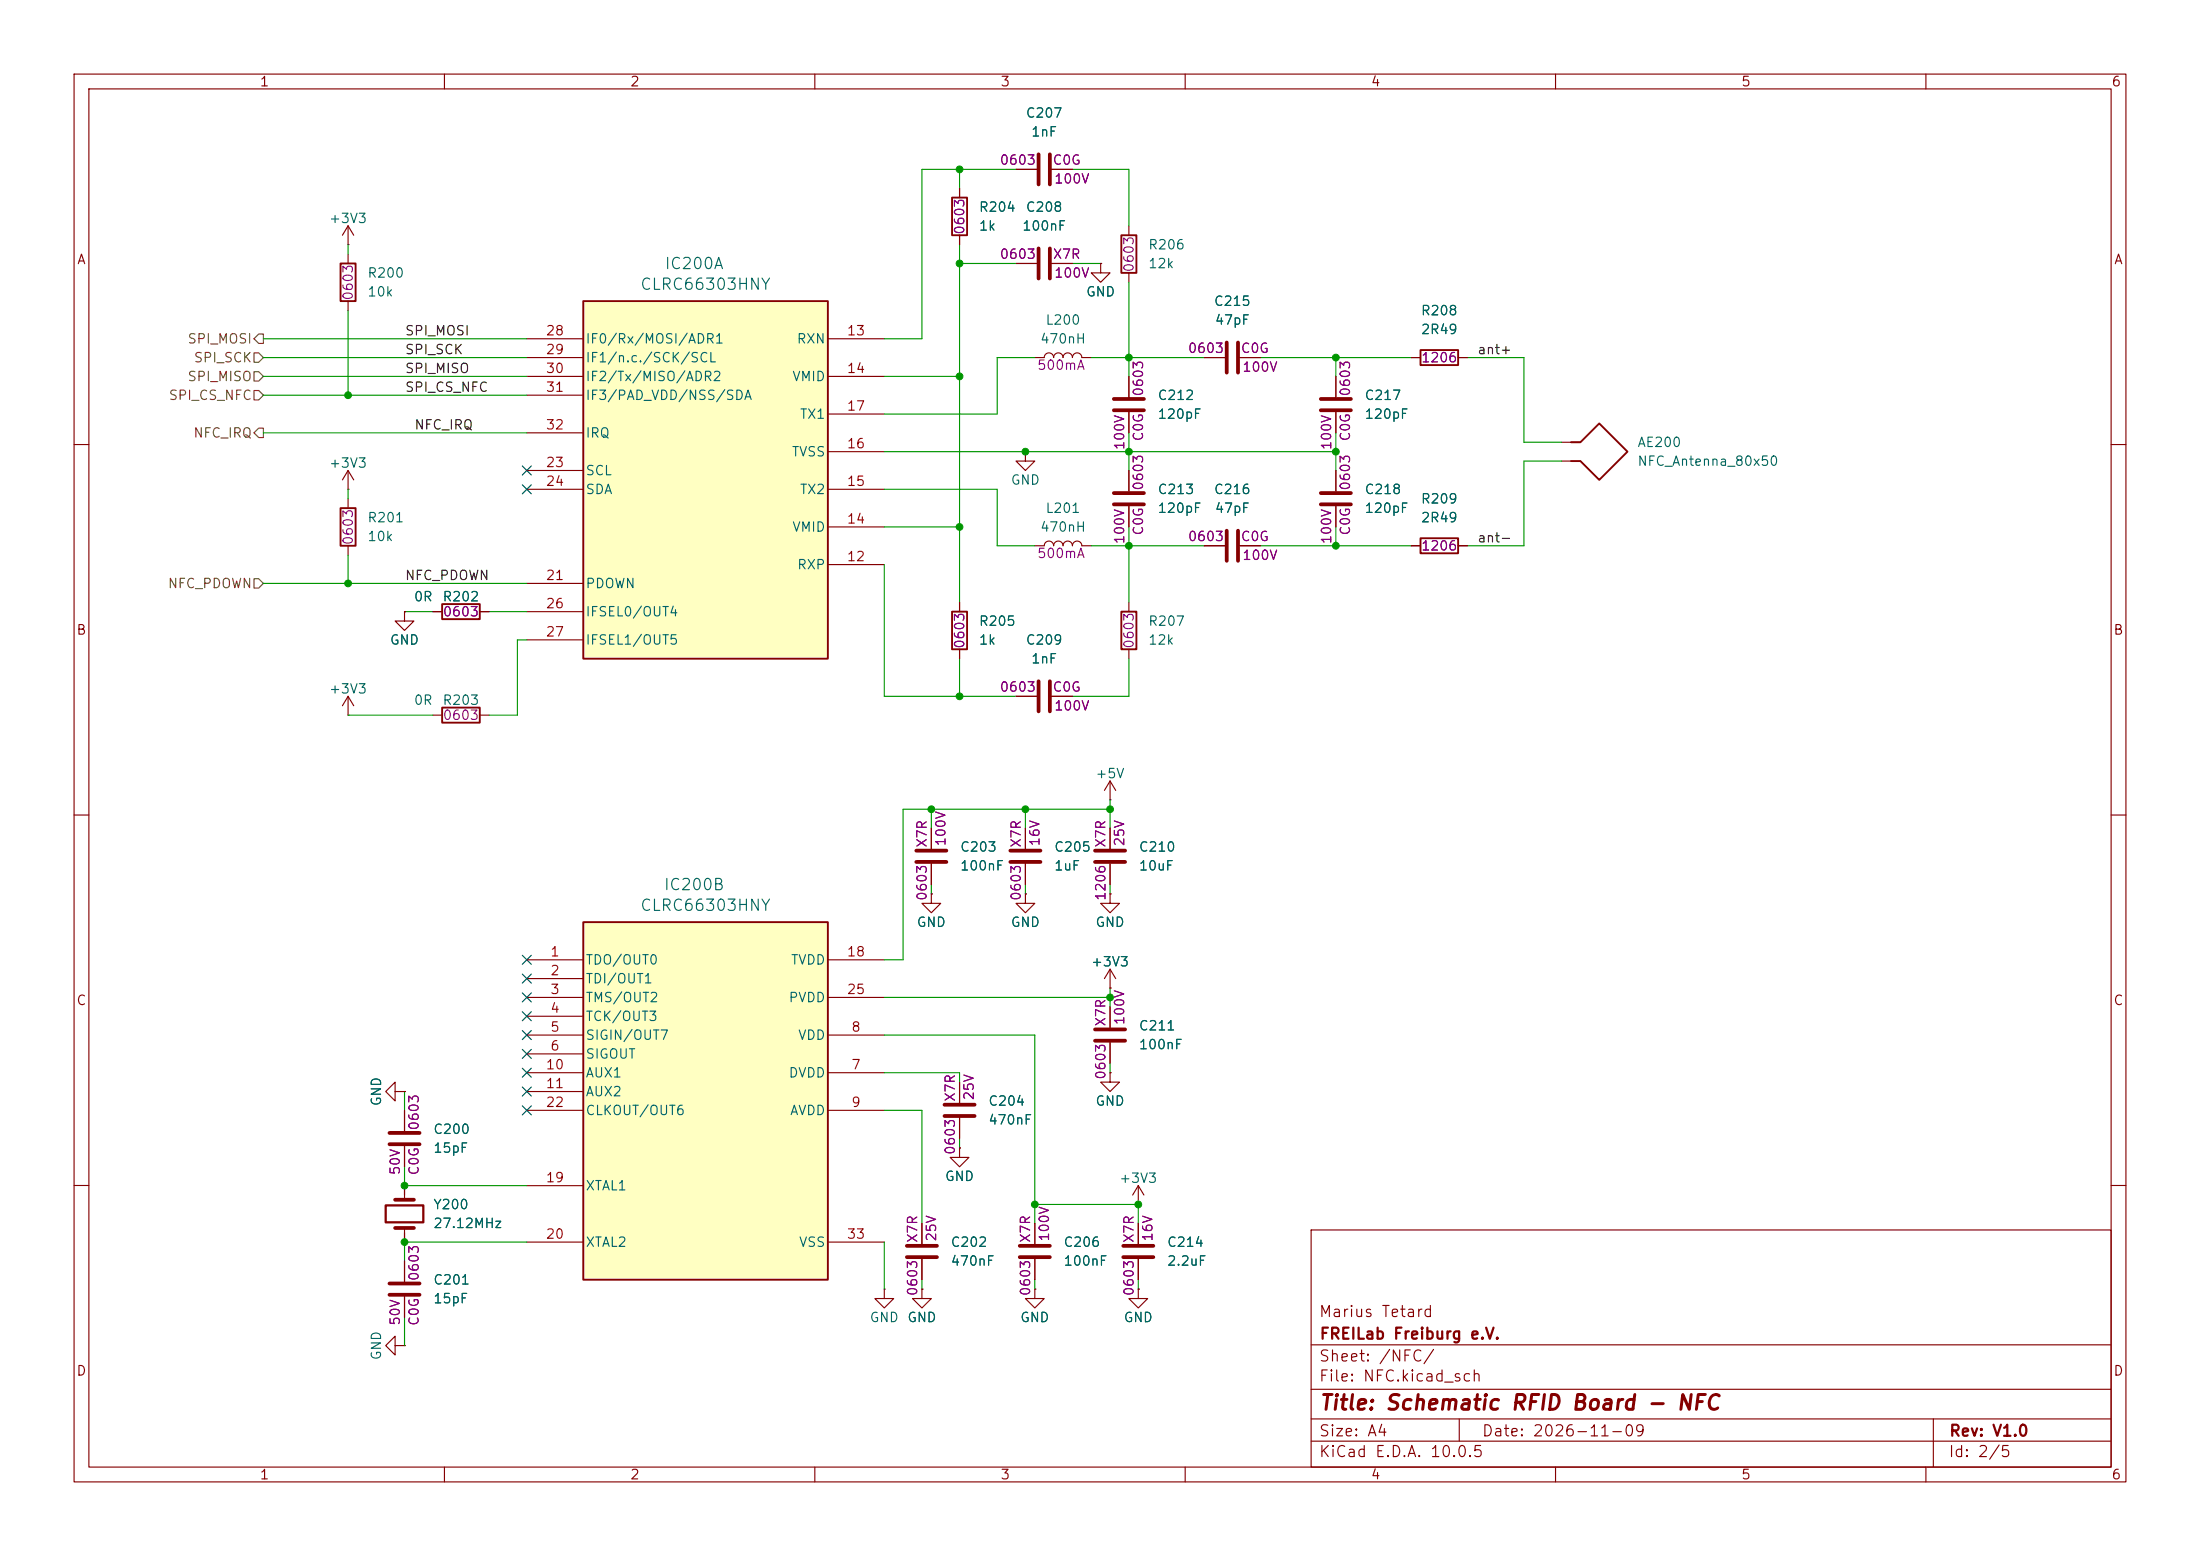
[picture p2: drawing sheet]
<svg xmlns="http://www.w3.org/2000/svg" width="297mm" height="210mm" viewBox="0 0 297 210" stroke-linecap="round" stroke-linejoin="round" font-family="sans-serif">
<g fill="none" stroke="#840000" stroke-width=".15">
<path d="M10 10h277v190h-277zM12 12h273v186h-273zM60 10v2M110 10v2M160 10v2M210 10v2M260 10v2M10 60h2M285 60h2M58.4 96.5h1.3M64.8 96.5h1.2M10 110h2"/>
<path d="M285 110h2M53.3 147.3v-1.2l-1.2 1.2 1.2 1.3v-1.3h1.3M54.6 147.3h.1M54.6 149.9v2.8M54.6 154.7v2.8M10 160h2M54.6 170.2v2.8M54.6 175v2.8M177 166h108v32h-108zM285 160h2M60 198v2M110 198v2"/>
<path d="M160 198v2M177 194.5h108M177 191.5h108M177 187.5h108M177 181.5h108M197 191.5v3M210 198v2M260 198v2M261 191.5v6.5"/>
</g>
<path d="M59.7 95.5h5.1v2h-5.1z" fill="none" stroke="#840000" stroke-width=".25"/>
<path d="M52.6 152.9h4M52.6 154.4h4M52.6 173.2h4M52.6 174.8h4" fill="none" stroke="#840000" stroke-width=".51"/>
<path d="M78.7 124.5h33.1v48.2h-33.1z" fill="#ffffc2"/>
<path d="M78.7 124.5h33.1v48.2h-33.1z" fill="none" stroke="#840000" stroke-width=".25"/>
<g fill="none" stroke="#840000" stroke-width=".15">
<path d="M139.7 73.7h1.3a.64 .64 0 0 1 .6-.7 .64 .64 0 0 1 .6 .7 .64 .64 0 0 1 .7-.7 .64 .64 0 0 1 .6 .7 .64 .64 0 0 1 .6-.7 .64 .64 0 0 1 .7 .7 .64 .64 0 0 1 .6-.7 .64 .64 0 0 1 .6 .7h1.3M71.1 129.5h7.6M71.1 132.1h7.6M71.1 134.6h7.6M71.1 137.2h7.6M71.1 139.7h7.6M111.8 129.5h7.6M111.8 134.6h7.6M111.8 139.7h7.6M71.1 142.2h7.6M71.1 144.8h7.6M71.1 149.9h7.6"/>
<path d="M71.1 147.3h7.6M111.8 144.8h7.6M111.8 149.9h7.6M129.5 154.9v1.3h1.3l-1.3 1.3-1.2-1.3h1.2M129.5 154.9h.1M129.5 146.1v2.7M129.5 150.9v2.8M149.9 144.8v1.3h1.2l-1.2 1.2-1.3-1.2h1.3M149.9 144.8h.1M54.6 160v1.9M54.6 165.7v1.9M71.1 160h7.6"/>
<path d="M71.1 167.6h7.6M111.8 167.6h7.6M119.4 174v1.3h1.2l-1.2 1.2-1.3-1.2h1.3M119.4 174h.1M124.5 174v1.3h1.2l-1.2 1.2-1.3-1.2h1.3M124.5 174h.1M124.5 165.1v2.8M124.5 169.9v2.8M153.7 174v1.3h1.2l-1.2 1.2-1.3-1.2h1.3M153.7 174h.1M153.7 162.6h.1M153.7 160v2.6"/>
<path d="M153.7 165.1v2.8M153.7 169.9v2.8M153.7 160l-.8 1.3M153.7 160l.7 1.3"/>
</g>
<path d="M127.5 150.6h4.1M127.5 149.1h4.1M53.3 161.9h2.6M53.3 165.7h2.6M122.4 169.7h4.1M122.4 168.1h4.1M151.6 169.7h4.1M151.6 168.1h4.1" fill="none" stroke="#840000" stroke-width=".51"/>
<path d="M52.1 162.7h5v2.3h-5z" fill="none" stroke="#840000" stroke-width=".3"/>
<path d="M78.7 40.6h33.1v48.3h-33.1z" fill="#ffffc2"/>
<path d="M46 35.6h2v5h-2zM128.5 26.7h2.1v5.1h-2.1zM151.4 31.8h2v5h-2zM78.7 40.6h33.1v48.3h-33.1zM191.8 47.2h5v2.1h-5zM212.1 59.7h1.3l2.5-2.5 3.8 3.8-3.8 3.8-2.5-2.6h-1.3M46 68.6h2v5.1h-2zM191.8 72.6h5v2.1h-5zM59.7 81.5h5.1v2.1h-5.1zM128.5 82.6h2.1v5h-2.1zM151.4 82.6h2v5h-2z" fill="none" stroke="#840000" stroke-width=".25"/>
<g fill="none" stroke="#840000" stroke-width=".15">
<path d="M47 33h.1M47 30.5v2.5M47 34.3v1.3M47 30.5l-.8 1.3M47 30.5l.8 1.3M129.5 25.4v1.3M129.5 31.8v1.2M137.2 22.9h2.8M137.2 35.6h2.8M142 22.9h2.8M142 35.6h2.8M148.6 35.6v1.2h1.3l-1.3 1.3-1.3-1.3h1.3"/>
<path d="M148.6 35.6h.1M152.4 30.5v1.3M152.4 36.8v1.3M47 40.6v1.3M71.1 45.7h7.6M71.1 50.8h7.6M71.1 48.3h7.6M71.1 53.3h7.6M71.1 58.4h7.6M111.8 45.7h7.6M111.8 50.8h7.6M111.8 55.9h7.6"/>
<path d="M139.7 48.3h1.3a.64 .64 0 0 1 .6-.7 .64 .64 0 0 1 .6 .7 .64 .64 0 0 1 .7-.7 .64 .64 0 0 1 .6 .7 .64 .64 0 0 1 .6-.7 .64 .64 0 0 1 .7 .7 .64 .64 0 0 1 .6-.7 .64 .64 0 0 1 .6 .7h1.3M152.4 50.8v2.8M152.4 55.6v2.8M162.6 48.3h2.8M167.4 48.3h2.8M180.3 50.8v2.8M180.3 55.6v2.8M190.5 48.3h1.3M196.8 48.3h1.3M210.8 59.7h2.6M47 66h.1M47 63.5v2.5"/>
<path d="M47 67.3v1.3M47 73.7v1.2M47 63.5l-.8 1.3M47 63.5l.8 1.3M71.1 66h7.6M71.1 78.7h7.6M71.1 63.5h7.6M111.8 76.2h7.6M111.8 71.1h7.6M111.8 66h7.6M111.8 61h7.6M138.4 61v1.2h1.3l-1.3 1.3-1.2-1.3h1.2"/>
<path d="M138.4 61h.1M152.4 63.5v2.8M152.4 68.3v2.8M162.6 73.7h2.8M167.4 73.7h2.8M180.3 63.5v2.8M180.3 68.3v2.8M190.5 73.7h1.3M196.8 73.7h1.3M210.8 62.2h2.6M47 96.5h.1M47 94v2.5"/>
<path d="M47 94l-.8 1.3M47 94l.8 1.3M54.6 82.6v1.2h1.3l-1.3 1.3-1.3-1.3h1.3M54.6 82.6h.1M58.4 82.6h1.3M64.8 82.6h1.2M71.1 82.6h7.6M71.1 86.4h7.6M129.5 81.3v1.3M129.5 87.6v1.3M137.2 94h2.8M142 94h2.8"/>
<path d="M152.4 81.3v1.3M152.4 87.6v1.3M125.7 111.8v2.8M125.7 116.6v2.8M138.4 111.8v2.8M138.4 116.6v2.8M149.9 108h.1M149.9 105.4v2.6M149.9 111.8v2.8M149.9 116.6v2.8M149.9 105.4l-.8 1.3M149.9 105.4l.7 1.3"/>
<path d="M125.7 120.7v1.2h1.3l-1.3 1.3-1.2-1.3h1.2M125.7 120.7h.1M138.4 120.7v1.2h1.3l-1.3 1.3-1.2-1.3h1.2M138.4 120.7h.1M149.9 133.4h.1M149.9 120.7v1.2h1.2l-1.2 1.3-1.3-1.3h1.3M149.9 120.7h.1M149.9 130.8l-.8 1.3M149.9 130.8l.7 1.3M149.9 130.8v2.6M149.9 135.9v2.8M54.6 147.3h.1"/>
<path d="M54.6 149.9v2.8M54.6 154.7v2.8M129.5 154.9h.1M129.5 146.1v2.7M129.5 150.9v2.8M149.9 144.8h.1M149.9 140.7v2.8M54.6 160v1.3M54.6 166.4v1.2M54.6 170.2v2.8M54.6 175v2.8M124.5 174h.1"/>
<path d="M124.5 165.1v2.8M124.5 169.9v2.8M139.7 174v1.3h1.3l-1.3 1.2-1.3-1.2h1.3M139.7 174h.1M139.7 165.1v2.8M139.7 169.9v2.8M153.7 174h.1M153.7 165.1v2.8M153.7 169.9v2.8M53.3 181.6v-1.3l-1.2 1.3 1.2 1.3v-1.3h1.3M54.6 181.6h.1"/>
</g>
<g fill="none" stroke="#840000" stroke-width=".51">
<path d="M140.2 20.8v4.1M140.2 33.5v4.1M141.7 20.8v4.1M141.7 33.5v4.1M150.4 53.8h4M150.4 55.4h4M165.6 46.2v4.1M167.1 46.2v4.1M178.3 53.8h4.1M178.3 55.4h4.1M150.4 66.5h4M150.4 68.1h4"/>
<path d="M165.6 71.6v4.1M167.1 71.6v4.1M178.3 66.5h4.1M178.3 68.1h4.1M140.2 91.9v4.1M141.7 91.9v4.1M123.7 116.3h4.1M123.7 114.8h4.1M136.4 116.3h4.1M136.4 114.8h4.1M147.8 116.3h4.1M147.8 114.8h4.1"/>
<path d="M147.8 138.9h4.1M147.8 140.5h4.1M137.7 169.7h4M137.7 168.1h4"/>
</g>
<path d="M34.3 47.6h.6l.7 .7-.7 .6h-.6zM34.3 52.7h.6l.7 .6-.7 .7h-.6zM34.3 50.2h.6l.7 .6-.7 .6h-.6zM34.9 57.8h.7v1.3h-.7l-.6-.7zM34.9 45.1h.7v1.3h-.7l-.6-.7zM34.3 78.1h.6l.7 .6-.7 .7h-.6z" fill="none" stroke="#725600" stroke-width=".15"/>
<g fill="none" stroke="#009600" stroke-width=".15">
<path d="M47 33v1.3M129.5 22.9v2.5M129.5 33v48.3M129.5 35.6h7.7M137.2 22.9h-12.7v22.8h-5.1M144.8 35.6h3.8M144.8 22.9h7.6v7.6M152.4 38.1v12.7M35.6 53.3h35.5M35.6 45.7h35.5M35.6 48.3h35.5M35.6 58.4h35.5"/>
<path d="M35.6 50.8h35.5M47 41.9v11.4M119.4 50.8h10.1M139.7 48.3h-5.1v7.6h-15.2M147.3 48.3h15.3M152.4 58.4v5.1M170.2 48.3h20.3M180.3 48.3v2.5M180.3 58.4v5.1M198.1 48.3h7.6v11.4h5.1M35.6 78.7h35.5M47 66v1.3"/>
<path d="M47 74.9v3.8M119.4 71.1h10.1M119.4 61h60.9M119.4 66h15.2v7.7h5.1M119.4 76.2v17.8h17.8M147.3 73.7h15.3M152.4 71.1v10.2M170.2 73.7h20.3M180.3 71.1v2.6M210.8 62.2h-5.1v11.5h-7.6M47 96.5h11.4M54.6 82.6h3.8"/>
<path d="M66 82.6h5.1M71.1 86.4h-1.3v10.1h-3.8M129.5 88.9v5.1M152.4 88.9v5.1h-7.6M125.7 109.2v2.6M125.7 119.4v1.3M138.4 109.2v2.6M138.4 119.4v1.3M149.9 109.2h-28v20.3h-2.5M149.9 108v3.8M149.9 119.4v1.3M119.4 139.7h20.3v25.4"/>
<path d="M119.4 134.6h30.5M149.9 133.4v2.5M54.6 147.3v2.6M54.6 157.5v2.5h16.5M119.4 144.8h10.1v1.3M119.4 149.9h5.1v15.2M129.5 153.7v1.2M149.9 143.5v1.3M54.6 177.8v3.8M71.1 167.6h-16.5v2.6M119.4 167.6v6.4M124.5 172.7v1.3"/>
<path d="M139.7 172.7v1.3M139.7 162.6h14v2.5M153.7 172.7v1.3"/>
</g>
<g fill="none" stroke="#000084" stroke-width=".15">
<path d="M70.5 65.4l1.2 1.2M70.5 62.9l1.2 1.2M71.7 65.4l-1.2 1.2M71.7 62.9l-1.2 1.2M70.5 134l1.2 1.2M70.5 131.5l1.2 1.2M70.5 139.1l1.2 1.2M70.5 136.6l1.2 1.2M70.5 128.9l1.2 1.2M71.7 134l-1.2 1.2M71.7 131.5l-1.2 1.2M71.7 139.1l-1.2 1.2"/>
<path d="M71.7 136.6l-1.2 1.2M71.7 128.9l-1.2 1.2M70.5 141.6l1.2 1.2M70.5 144.2l1.2 1.2M70.5 146.7l1.2 1.2M70.5 149.3l1.2 1.2M71.7 141.6l-1.2 1.2M71.7 144.2l-1.2 1.2M71.7 146.7l-1.2 1.2M71.7 149.3l-1.2 1.2"/>
</g>
<g fill="#009600" stroke="#009600" stroke-width=".14">
<circle cx="138.4" cy="61" r=".46"/>
<circle cx="129.5" cy="71.1" r=".46"/>
<circle cx="129.5" cy="50.8" r=".46"/>
<circle cx="129.5" cy="94" r=".46"/>
<circle cx="152.4" cy="73.7" r=".46"/>
<circle cx="138.4" cy="109.2" r=".46"/>
<circle cx="149.9" cy="109.2" r=".46"/>
<circle cx="125.7" cy="109.2" r=".46"/>
<circle cx="152.4" cy="48.3" r=".46"/>
<circle cx="129.5" cy="35.6" r=".46"/>
<circle cx="129.5" cy="22.9" r=".46"/>
<circle cx="47" cy="53.3" r=".46"/>
<circle cx="47" cy="78.7" r=".46"/>
<circle cx="180.3" cy="61" r=".46"/>
<circle cx="180.3" cy="48.3" r=".46"/>
<circle cx="180.3" cy="73.7" r=".46"/>
<circle cx="152.4" cy="61" r=".46"/>
<circle cx="149.9" cy="134.6" r=".46"/>
<circle cx="139.7" cy="162.6" r=".46"/>
<circle cx="153.7" cy="162.6" r=".46"/>
<circle cx="54.6" cy="160" r=".46"/>
<circle cx="54.6" cy="167.6" r=".46"/>
</g>
<text font-size="2" fill="#840000" x="178" y="190.8">Title: Schematic RFID Board - NFC</text>
<g font-size="1.5" fill="#006464">
<text x="86.3" y="39.5">CLRC66303HNY</text>
<text x="89.6" y="36.7">IC200A</text>
<text x="86.3" y="123.3">CLRC66303HNY</text>
<text x="89.5" y="120.5">IC200B</text>
</g>
<g font-size="1.5" fill="#840000">
<text x="178" y="178.1">Marius Tetard</text>
<text x="178" y="184.1">Sheet: /NFC/</text>
<text x="178" y="181.1">FREILab Freiburg e.V.</text>
<text x="178" y="186.8">File: NFC.kicad_sch</text>
<text x="178" y="197">KiCad E.D.A. 10.0.5</text>
<text x="178" y="194.2">Size: A4</text>
<text x="200" y="194.2">Date: 2026-11-09</text>
<text x="263" y="197">Id: 2/5</text>
<text x="263" y="194.2">Rev: V1.0</text>
</g>
<g font-size="1.3" fill="#840000">
<text x="35" y="12">1</text>
<text x="85" y="12">2</text>
<text x="135" y="12">3</text>
<text x="185" y="12">4</text>
<text x="235" y="12">5</text>
<text x="285" y="12">6</text>
<text x="10.3" y="36">A</text>
<text x="285.3" y="36">A</text>
<text x="10.2" y="86">B</text>
<text x="285.2" y="86">B</text>
<text x="10.2" y="136">C</text>
<text x="285.2" y="136">C</text>
<text x="10.2" y="186">D</text>
<text x="285.2" y="186">D</text>
<text x="35" y="200">1</text>
<text x="85" y="200">2</text>
<text x="135" y="200">3</text>
<text x="185" y="200">4</text>
<text x="235" y="200">5</text>
<text x="285" y="200">6</text>
</g>
<g font-size="1.3" fill="#006464">
<text x="138.4" y="16.2">C207</text>
<text x="139.1" y="18.7">1nF</text>
<text x="132.1" y="28.9">R204</text>
<text x="138.4" y="28.9">C208</text>
<text x="44.3" y="30.4">+3V3</text>
<text x="132.1" y="31.4">1k</text>
<text x="137.9" y="31.4">100nF</text>
<text x="154.9" y="34">R206</text>
<text x="49.5" y="37.8">R200</text>
<text x="49.5" y="40.3">10k</text>
<text x="146.5" y="40.3">GND</text>
<text x="154.9" y="36.5">12k</text>
<text x="163.8" y="41.6">C215</text>
<text x="79" y="46.7">IF0/Rx/MOSI/ADR1</text>
<text x="107.5" y="46.7">RXN</text>
<text x="140.3" y="46.7">470nH</text>
<text x="141.1" y="44.1">L200</text>
<text x="163.9" y="44.1">47pF</text>
<text x="191.7" y="42.9">R208</text>
<text x="191.7" y="45.4">2R49</text>
<text x="79" y="49.2">IF1/n.c./SCK/SCL</text>
<text x="79" y="51.8">IF2/Tx/MISO/ADR2</text>
<text x="106.9" y="51.8">VMID</text>
<text x="79" y="54.3">IF3/PAD_VDD/NSS/SDA</text>
<text x="79" y="59.4">IRQ</text>
<text x="107.9" y="56.8">TX1</text>
<text x="156.2" y="54.3">C212</text>
<text x="156.2" y="56.8">120pF</text>
<text x="184.1" y="54.3">C217</text>
<text x="184.1" y="56.8">120pF</text>
<text x="44.3" y="63.4">+3V3</text>
<text x="79" y="64.5">SCL</text>
<text x="106.8" y="61.9">TVSS</text>
<text x="136.4" y="65.7">GND</text>
<text x="221" y="60.7">AE200</text>
<text x="221" y="63.2">NFC_Antenna_80x50</text>
<text x="49.5" y="70.8">R201</text>
<text x="79" y="67">SDA</text>
<text x="107.9" y="67">TX2</text>
<text x="141.1" y="69.5">L201</text>
<text x="156.2" y="67">C213</text>
<text x="156.2" y="69.5">120pF</text>
<text x="163.8" y="67">C216</text>
<text x="163.9" y="69.5">47pF</text>
<text x="184.1" y="67">C218</text>
<text x="184.1" y="69.5">120pF</text>
<text x="191.7" y="68.3">R209</text>
<text x="191.7" y="70.8">2R49</text>
<text x="49.5" y="73.4">10k</text>
<text x="106.9" y="72.1">VMID</text>
<text x="107.5" y="77.2">RXP</text>
<text x="140.3" y="72.1">470nH</text>
<text x="55.8" y="81.5">0R</text>
<text x="59.7" y="81.5">R202</text>
<text x="79" y="79.7">PDOWN</text>
<text x="79" y="83.5">IFSEL0/OUT4</text>
<text x="52.5" y="87.3">GND</text>
<text x="79" y="87.3">IFSEL1/OUT5</text>
<text x="132.1" y="84.8">R205</text>
<text x="132.1" y="87.3">1k</text>
<text x="138.4" y="87.3">C209</text>
<text x="139.1" y="89.9">1nF</text>
<text x="154.9" y="84.8">R207</text>
<text x="154.9" y="87.3">12k</text>
<text x="44.3" y="93.9">+3V3</text>
<text x="55.8" y="95.5">0R</text>
<text x="59.7" y="95.5">R203</text>
<text x="147.8" y="105.4">+5V</text>
<text x="129.5" y="115.3">C203</text>
<text x="129.5" y="117.8">100nF</text>
<text x="142.2" y="115.3">C205</text>
<text x="142.2" y="117.8">1uF</text>
<text x="153.7" y="115.3">C210</text>
<text x="153.7" y="117.8">10uF</text>
<text x="123.7" y="125.4">GND</text>
<text x="136.4" y="125.4">GND</text>
<text x="147.8" y="125.4">GND</text>
<text x="79" y="130.5">TDO/OUT0</text>
<text x="106.7" y="130.5">TVDD</text>
<text x="147.2" y="130.8">+3V3</text>
<text x="79" y="133">TDI/OUT1</text>
<text x="79" y="135.6">TMS/OUT2</text>
<text x="106.4" y="135.6">PVDD</text>
<text x="79" y="138.1">TCK/OUT3</text>
<text x="79" y="140.7">SIGIN/OUT7</text>
<text x="79" y="143.2">SIGOUT</text>
<text x="107.7" y="140.7">VDD</text>
<text x="153.7" y="139.4">C211</text>
<text x="153.7" y="141.9">100nF</text>
<text x="51.8" y="149.4" transform="rotate(-90 51.8 149.4)">GND</text>
<text x="79" y="145.7">AUX1</text>
<text x="79" y="148.3">AUX2</text>
<text x="106.4" y="145.7">DVDD</text>
<text x="133.3" y="149.6">C204</text>
<text x="147.8" y="149.6">GND</text>
<text x="58.4" y="153.4">C200</text>
<text x="58.4" y="155.9">15pF</text>
<text x="79" y="150.8">CLKOUT/OUT6</text>
<text x="106.6" y="150.8">AVDD</text>
<text x="133.3" y="152.1">470nF</text>
<text x="79" y="161">XTAL1</text>
<text x="127.5" y="159.7">GND</text>
<text x="151" y="160">+3V3</text>
<text x="58.4" y="163.5">Y200</text>
<text x="58.4" y="166.1">27.12MHz</text>
<text x="58.4" y="173.7">C201</text>
<text x="79" y="168.6">XTAL2</text>
<text x="107.8" y="168.6">VSS</text>
<text x="128.3" y="168.6">C202</text>
<text x="128.3" y="171.1">470nF</text>
<text x="143.5" y="168.6">C206</text>
<text x="143.5" y="171.1">100nF</text>
<text x="157.5" y="168.6">C214</text>
<text x="157.5" y="171.1">2.2uF</text>
<text x="58.4" y="176.2">15pF</text>
<text x="117.3" y="178.8">GND</text>
<text x="122.4" y="178.8">GND</text>
<text x="137.6" y="178.8">GND</text>
<text x="151.6" y="178.8">GND</text>
<text x="51.8" y="183.7" transform="rotate(-90 51.8 183.7)">GND</text>
</g>
<g font-size="1.3" fill="#840084">
<text x="134.9" y="22.6">0603</text>
<text x="142" y="22.6">C0G</text>
<text x="142.2" y="25.1">100V</text>
<text x="130.5" y="31.8" transform="rotate(-90 130.5 31.8)">0603</text>
<text x="134.9" y="35.3">0603</text>
<text x="142" y="35.3">X7R</text>
<text x="48" y="40.6" transform="rotate(-90 48 40.6)">0603</text>
<text x="142.2" y="37.8">100V</text>
<text x="153.4" y="36.8" transform="rotate(-90 153.4 36.8)">0603</text>
<text x="160.3" y="48">0603</text>
<text x="167.4" y="48">C0G</text>
<text x="139.9" y="50.2">500mA</text>
<text x="154.6" y="53.6" transform="rotate(-90 154.6 53.6)">0603</text>
<text x="167.6" y="50.5">100V</text>
<text x="182.6" y="53.6" transform="rotate(-90 182.6 53.6)">0603</text>
<text x="191.8" y="49.2">1206</text>
<text x="154.6" y="59.7" transform="rotate(-90 154.6 59.7)">C0G</text>
<text x="182.6" y="59.7" transform="rotate(-90 182.6 59.7)">C0G</text>
<text x="152.1" y="60.8" transform="rotate(-90 152.1 60.8)">100V</text>
<text x="180" y="60.8" transform="rotate(-90 180 60.8)">100V</text>
<text x="154.6" y="66.3" transform="rotate(-90 154.6 66.3)">0603</text>
<text x="182.6" y="66.3" transform="rotate(-90 182.6 66.3)">0603</text>
<text x="48" y="73.7" transform="rotate(-90 48 73.7)">0603</text>
<text x="139.9" y="75.6">500mA</text>
<text x="152.1" y="73.5" transform="rotate(-90 152.1 73.5)">100V</text>
<text x="154.6" y="72.4" transform="rotate(-90 154.6 72.4)">C0G</text>
<text x="160.3" y="73.4">0603</text>
<text x="167.4" y="73.4">C0G</text>
<text x="167.6" y="75.9">100V</text>
<text x="180" y="73.5" transform="rotate(-90 180 73.5)">100V</text>
<text x="182.6" y="72.4" transform="rotate(-90 182.6 72.4)">C0G</text>
<text x="191.8" y="74.6">1206</text>
<text x="59.7" y="83.5">0603</text>
<text x="130.5" y="87.6" transform="rotate(-90 130.5 87.6)">0603</text>
<text x="153.4" y="87.6" transform="rotate(-90 153.4 87.6)">0603</text>
<text x="134.9" y="93.7">0603</text>
<text x="142" y="93.7">C0G</text>
<text x="59.7" y="97.5">0603</text>
<text x="142.2" y="96.2">100V</text>
<text x="125.4" y="114.5" transform="rotate(-90 125.4 114.5)">X7R</text>
<text x="128" y="114.3" transform="rotate(-90 128 114.3)">100V</text>
<text x="138.1" y="114.5" transform="rotate(-90 138.1 114.5)">X7R</text>
<text x="140.7" y="114.3" transform="rotate(-90 140.7 114.3)">16V</text>
<text x="149.6" y="114.5" transform="rotate(-90 149.6 114.5)">X7R</text>
<text x="152.1" y="114.3" transform="rotate(-90 152.1 114.3)">25V</text>
<text x="125.4" y="121.7" transform="rotate(-90 125.4 121.7)">0603</text>
<text x="138.1" y="121.7" transform="rotate(-90 138.1 121.7)">0603</text>
<text x="149.6" y="121.7" transform="rotate(-90 149.6 121.7)">1206</text>
<text x="149.6" y="138.6" transform="rotate(-90 149.6 138.6)">X7R</text>
<text x="152.1" y="138.4" transform="rotate(-90 152.1 138.4)">100V</text>
<text x="129.2" y="148.8" transform="rotate(-90 129.2 148.8)">X7R</text>
<text x="131.8" y="148.6" transform="rotate(-90 131.8 148.6)">25V</text>
<text x="149.6" y="145.8" transform="rotate(-90 149.6 145.8)">0603</text>
<text x="56.8" y="152.7" transform="rotate(-90 56.8 152.7)">0603</text>
<text x="129.2" y="156" transform="rotate(-90 129.2 156)">0603</text>
<text x="54.3" y="158.7" transform="rotate(-90 54.3 158.7)">50V</text>
<text x="56.8" y="158.7" transform="rotate(-90 56.8 158.7)">C0G</text>
<text x="124.2" y="167.8" transform="rotate(-90 124.2 167.8)">X7R</text>
<text x="126.7" y="167.7" transform="rotate(-90 126.7 167.7)">25V</text>
<text x="139.4" y="167.8" transform="rotate(-90 139.4 167.8)">X7R</text>
<text x="141.9" y="167.7" transform="rotate(-90 141.9 167.7)">100V</text>
<text x="153.4" y="167.8" transform="rotate(-90 153.4 167.8)">X7R</text>
<text x="155.9" y="167.7" transform="rotate(-90 155.9 167.7)">16V</text>
<text x="56.8" y="173" transform="rotate(-90 56.8 173)">0603</text>
<text x="54.3" y="179" transform="rotate(-90 54.3 179)">50V</text>
<text x="56.8" y="179" transform="rotate(-90 56.8 179)">C0G</text>
<text x="124.2" y="175" transform="rotate(-90 124.2 175)">0603</text>
<text x="139.4" y="175" transform="rotate(-90 139.4 175)">0603</text>
<text x="153.4" y="175" transform="rotate(-90 153.4 175)">0603</text>
</g>
<g font-size="1.3" fill="#725600">
<text x="25.2" y="46.7">SPI_MOSI</text>
<text x="25.2" y="51.8">SPI_MISO</text>
<text x="26.1" y="49.2">SPI_SCK</text>
<text x="22.7" y="54.3">SPI_CS_NFC</text>
<text x="26" y="59.4">NFC_IRQ</text>
<text x="22.6" y="79.7">NFC_PDOWN</text>
</g>
<g font-size="1.3" fill="#0f0f0f">
<text x="54.6" y="45.6">SPI_MOSI</text>
<text x="54.6" y="48.1">SPI_SCK</text>
<text x="54.6" y="53.2">SPI_CS_NFC</text>
<text x="54.6" y="50.7">SPI_MISO</text>
<text x="199.4" y="48.1">ant+</text>
<text x="55.9" y="58.3">NFC_IRQ</text>
<text x="199.4" y="73.5">ant-</text>
<text x="54.6" y="78.6">NFC_PDOWN</text>
</g>
<g font-size="1.3" fill="#a90000">
<text x="73.6" y="45.6">28</text>
<text x="114.2" y="45.6">13</text>
<text x="73.6" y="48.1">29</text>
<text x="73.6" y="50.7">30</text>
<text x="73.6" y="53.2">31</text>
<text x="114.2" y="50.7">14</text>
<text x="73.6" y="58.3">32</text>
<text x="114.2" y="55.7">17</text>
<text x="73.6" y="63.4">23</text>
<text x="73.6" y="65.9">24</text>
<text x="114.2" y="65.9">15</text>
<text x="114.2" y="60.8">16</text>
<text x="114.2" y="71">14</text>
<text x="114.2" y="76.1">12</text>
<text x="73.6" y="78.6">21</text>
<text x="73.6" y="82.4">26</text>
<text x="73.6" y="86.2">27</text>
<text x="74.2" y="129.4">1</text>
<text x="74.2" y="131.9">2</text>
<text x="114.2" y="129.4">18</text>
<text x="74.2" y="134.5">3</text>
<text x="74.2" y="137">4</text>
<text x="114.2" y="134.5">25</text>
<text x="74.2" y="139.6">5</text>
<text x="74.2" y="142.1">6</text>
<text x="114.8" y="139.6">8</text>
<text x="73.6" y="144.6">10</text>
<text x="73.6" y="147.2">11</text>
<text x="73.6" y="149.7">22</text>
<text x="114.8" y="144.6">7</text>
<text x="114.8" y="149.7">9</text>
<text x="73.6" y="159.9">19</text>
<text x="73.6" y="167.5">20</text>
<text x="114.2" y="167.5">33</text>
</g>
</svg>
